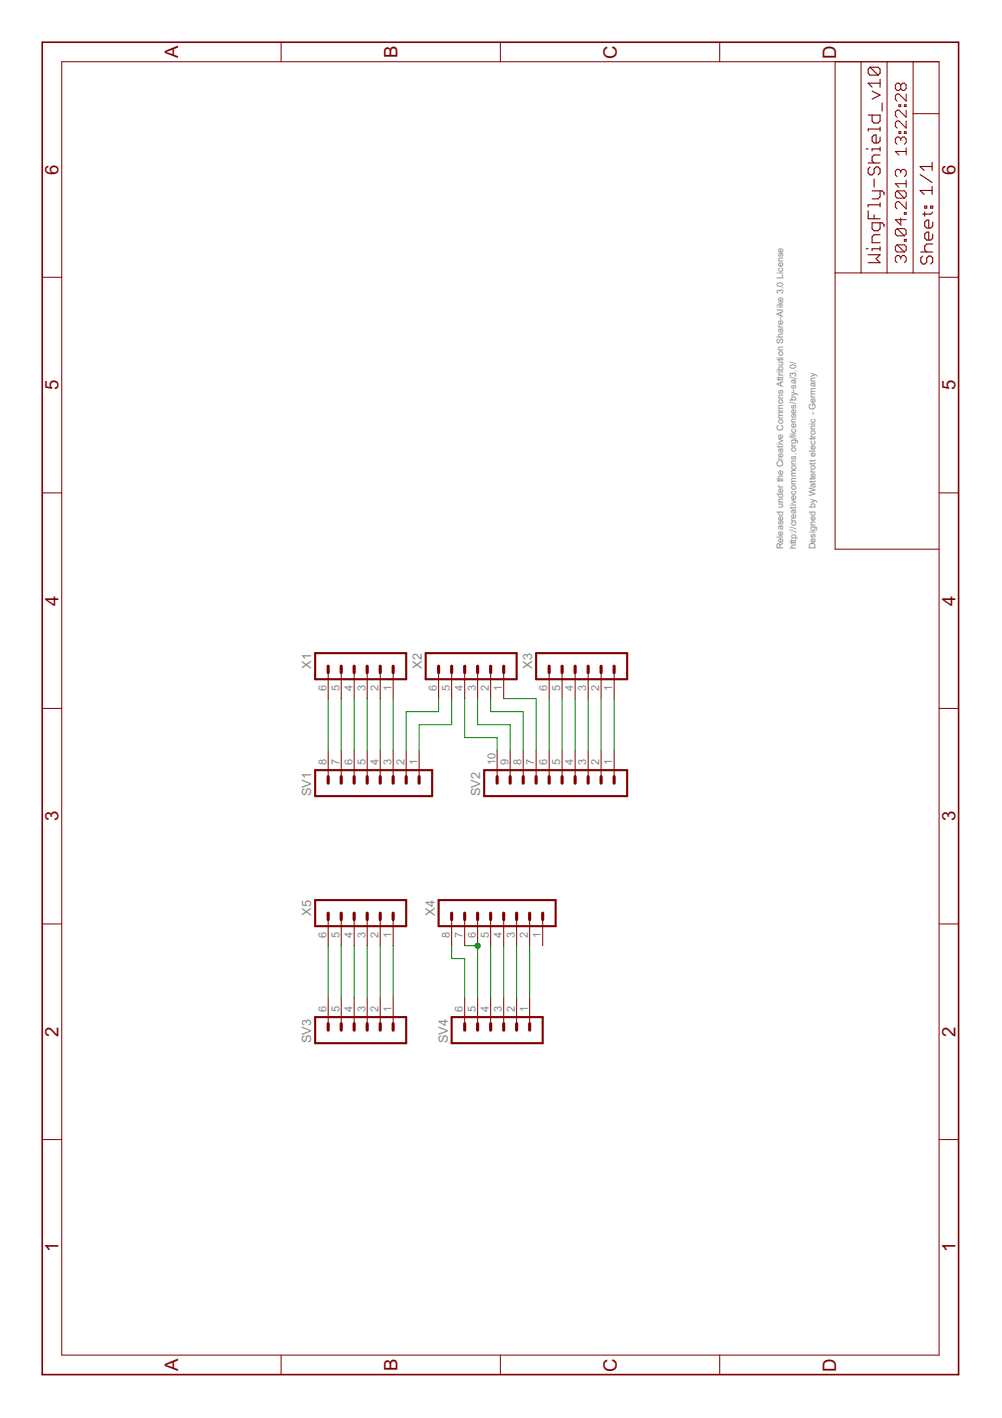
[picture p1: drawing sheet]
<svg xmlns="http://www.w3.org/2000/svg" width="210mm" height="297mm" viewBox="0 0 210 297" stroke-linecap="round" stroke-linejoin="round" font-family="sans-serif">
<path d="M66 136.8h19.1v5.5h-19.1zM89.2 136.8h19v5.5h-19zM112.3 136.8h19.1v5.5h-19.1zM66 161.3h24.5v5.5h-24.5zM101.4 161.3h30v5.5h-30zM66 188.6h19.1v5.4h-19.1zM91.9 188.6h24.5v5.4h-24.5zM66 213.1h19.1v5.4h-19.1zM94.6 213.1h19.1v5.4h-19.1z" fill="none" stroke="#800000" stroke-width=".44"/>
<g fill="none" stroke="#800000" stroke-width=".66">
<path d="M68.7 139.6v1.3M71.5 139.6v1.3M74.2 139.6v1.3M76.9 139.6v1.3M79.7 139.6v1.3M82.4 139.6v1.3M91.9 139.6v1.3M94.6 139.6v1.3M97.3 139.6v1.3M100.1 139.6v1.3M102.8 139.6v1.3M105.5 139.6v1.3"/>
<path d="M115 139.6v1.3M117.8 139.6v1.3M120.5 139.6v1.3M123.2 139.6v1.3M125.9 139.6v1.3M128.7 139.6v1.3M68.7 162.7v1.4M71.5 162.7v1.4M74.2 162.7v1.4M76.9 162.7v1.4M79.7 162.7v1.4M82.4 162.7v1.4"/>
<path d="M85.1 162.7v1.4M87.8 162.7v1.4M104.1 162.7v1.4M106.9 162.7v1.4M109.6 162.7v1.4M112.3 162.7v1.4M115 162.7v1.4M117.8 162.7v1.4M120.5 162.7v1.4M123.2 162.7v1.4M125.9 162.7v1.4M128.7 162.7v1.4"/>
<path d="M68.7 191.3v1.3M71.5 191.3v1.3M74.2 191.3v1.3M76.9 191.3v1.3M79.7 191.3v1.3M82.4 191.3v1.3M94.6 191.3v1.3M97.3 191.3v1.3M100.1 191.3v1.3M102.8 191.3v1.3M105.5 191.3v1.3M108.2 191.3v1.3"/>
<path d="M111 191.3v1.3M113.7 191.3v1.3M68.7 214.4v1.4M71.5 214.4v1.4M74.2 214.4v1.4M76.9 214.4v1.4M79.7 214.4v1.4M82.4 214.4v1.4M97.3 214.4v1.4M100.1 214.4v1.4M102.8 214.4v1.4M105.5 214.4v1.4"/>
<path d="M108.2 214.4v1.4M111 214.4v1.4"/>
</g>
<g fill="none" stroke="#800000" stroke-width=".21">
<path d="M12.9 12.9h183.8v271h-183.8zM58.9 8.8v4.1M104.8 8.8v4.1M150.8 8.8v4.1M174.9 12.9v102.1h21.8M180.4 12.9v44.3M185.8 12.9v44.3M188.7 17.8l-.4-.4h-.4l-.3 .4v.8l.3 .3h.4l.4-.3M188.7 17.8v.8M188.7 17.8l.4-.4h.3l.4 .4v.8l-.4 .3h-.3l-.4-.3M189.8 19.7v1.5l-1.5-1.5h-.4l-.3 .4v.7l.3 .4M191.3 12.9v44.3"/>
<path d="M187.9 40l-.3 .4v.7l.3 .4h1.5M187.9 40h1.5l.4 .4v.7l-.4 .4M187.9 40l1.5 1.5M188.3 21.9h.4v.4h-.4zM188.3 27.6h.4v.4h-.4zM188.7 29.1l-.4-.4h-.4l-.3 .4v.7l.3 .4M188.7 35.9l-.4-.4h-.4l-.3 .4v.7l.3 .4M188.7 29.1v.4M188.7 35.9v.3M188.7 29.1l.4-.4h.3l.4 .4v.7l-.4 .4M188.7 35.9l.4-.4h.3l.4 .4v.7l-.4 .4M189.4 21.9h.4v.4h-.4z"/>
<path d="M189.4 27.6h.4v.4h-.4zM189.8 23.1v1.5l-1.5-1.5h-.4l-.3 .4v.7l.3 .4M189.8 25.3v1.5l-1.5-1.5h-.4l-.3 .4v.8l.3 .3M189.8 31v1.5M189.8 37.7v1.5M189.8 38.5h-2.2l.7 .7M189.8 31.7h-2.2l.7 .8M191.3 23.8h5.4M8.8 58.1h4.1M174.9 57.2h21.8M187.9 47.9l-.3 .4v.7l.3 .4h1.5M187.9 51.3l-.3 .3v.8l.3 .4h1.5"/>
<path d="M187.9 47.9h1.5l.4 .4v.7l-.4 .4M187.9 51.3h1.5l.4 .3v.8l-.4 .4M187.9 51.3l1.5 1.5M187.9 47.9l1.5 1.5M188.7 53.9l-.4-.4h-.4l-.3 .4v.8l.3 .3M188.7 53.9l.4-.4h.3l.4 .4v.8l-.4 .3M188.7 45.6v1.5l-1.1-1.1h2.2M188.7 53.9v.4M189.4 44.5h.4v.4h-.4zM189.4 50.1h.4v.4h-.4zM189.8 42.2v1.6l-1.5-1.6h-.4l-.3 .4v.8l.3 .4M196.7 58.1h4.1"/>
<path d="M8.8 103.3h4.1M196.7 103.3h4.1M8.8 148.4h4.1M68.7 140.9v5.4M68.7 157.2v5.5M71.5 140.9v5.4M71.5 157.2v5.5M74.2 140.9v5.4M74.2 157.2v5.5M76.9 140.9v5.4M76.9 157.2v5.5M79.7 140.9v5.4"/>
<path d="M79.7 157.2v5.5M82.4 140.9v5.4M82.4 157.2v5.5M85.1 157.2v5.5M87.8 157.2v5.5M91.9 140.9v5.4M94.6 140.9v5.4M97.3 140.9v5.4M100.1 140.9v5.4M102.8 140.9v5.4M104.1 157.2v5.5M105.5 140.9v5.4"/>
<path d="M106.9 157.2v5.5M109.6 157.2v5.5M112.3 157.2v5.5M115 140.9v5.4M115 157.2v5.5M117.8 140.9v5.4M117.8 157.2v5.5M120.5 140.9v5.4M120.5 157.2v5.5M123.2 140.9v5.4M123.2 157.2v5.5M125.9 140.9v5.4"/>
<path d="M125.9 157.2v5.5M128.7 140.9v5.4M128.7 157.2v5.5M196.7 148.4h4.1M8.8 193.5h4.1M68.7 192.6v5.5M71.5 192.6v5.5M74.2 192.6v5.5M76.9 192.6v5.5M79.7 192.6v5.5M82.4 192.6v5.5M94.6 192.6v5.5"/>
<path d="M97.3 192.6v5.5M100.1 192.6v5.5M102.8 192.6v5.5M105.5 192.6v5.5M108.2 192.6v5.5M111 192.6v5.5M113.7 192.6v5.5M196.7 193.5h4.1M68.7 209v5.4M71.5 209v5.4M74.2 209v5.4M76.9 209v5.4"/>
<path d="M79.7 209v5.4M82.4 209v5.4M97.3 209v5.4M100.1 209v5.4M102.8 209v5.4M105.5 209v5.4M108.2 209v5.4M111 209v5.4M8.8 238.7h4.1M196.7 238.7h4.1M58.9 283.9v4.1M104.8 283.9v4.1"/>
<path d="M150.8 283.9v4.1"/>
</g>
<g fill="none" stroke="#800000" stroke-width=".23">
<path d="M182.3 14.1h1.6l.5 .4v.8l-.5 .4M182.3 14.1l-.4 .4v.8l.4 .4h1.6M182.3 14.1l1.6 1.6M182.7 19.1l1.7 .8-1.7 .9M184.4 16.6v1.6M184.4 17.4h-2.5l.8 .8M181.4 31.2h.5M181.9 24.1h2.5v1.3l-.5 .4h-.8l-.4-.4v-1.3M181.9 34.1h2.5M182.3 35l-.4 .4v.8l.4 .4h.4l.4-.4v-.8l.4-.4h.4l.5 .4v.8l-.5 .4M182.7 40h2.1l.4 .4v.4M183.1 37.5v1.7"/>
<path d="M184.4 28.7v.8l-.5 .5h-.8l-.4-.5v-.8l.4-.4h.4v1.7M184.4 31.2h-1.7v.4M184.4 32.5h-1.3l-.4 .4v.8l.4 .4M184.4 26.6v.9M184.4 30.8v.8M184.4 40v1.2l-.5 .5h-1.2M184.4 27h-2.5v.5M184.8 21.6v1.7M192.7 36.6l2.6 1.6M195.3 39.9h-2.6l.9 .8M195.3 34v1.7M195.3 39.1v1.6"/>
<path d="M195.3 34.9h-2.6l.9 .8M181.4 52.1h.5M181.9 53.4h2.5l-.9 .8 .9 .8h-2.5M181.9 44.2v1.6h2.5M183.1 45v.8M184.4 46.7v1.2l-.5 .4h-.8l-.4-.4v-1.2h2.1l.4 .4v.4M184.4 49.2h-1.3l-.4 .4v1.2h1.7M184.4 52.1h-1.7v.4M184.4 42.5v.8M184.4 51.7v.8M184.4 42.9h-2.5v.4M192.9 52.8h2.5"/>
<path d="M193.3 53.6l-.4 .4v.9l.4 .4h.4l.4-.4v-.9l.5-.4h.4l.4 .4v.9l-.4 .4M193.7 43.2h.4v.4h-.4zM193.7 44.4v.9M195 43.2h.4v.4h-.4zM195.4 46.5v.8l-.4 .5h-.9l-.4-.5v-.8l.4-.4h.5v1.7M195.4 49v.9l-.4 .4h-.9l-.4-.4v-.9l.4-.4h.5v1.7M195.4 51.1h-1.3l-.4 .4v.9l.4 .4M195.4 44.4l-.4 .5h-1.7"/>
</g>
<path d="M8.8 8.8h192v279.2h-192z" fill="none" stroke="#800000" stroke-width=".34"/>
<g fill="none" stroke="#008000" stroke-width=".21">
<path d="M68.7 146.3v10.9M71.5 146.3v10.9M74.2 146.3v10.9M76.9 146.3v10.9M79.7 146.3v10.9M82.4 146.3v10.9M91.9 146.3v2.8h-6.8v8.1M94.6 146.3v5.5h-6.8v5.4M97.3 146.3v8.2h6.8v2.7M100.1 146.3v5.5h6.8v5.4M102.8 146.3v2.8h6.8v8.1M105.5 146.3h6.8v10.9"/>
<path d="M115 146.3v10.9M117.8 146.3v10.9M120.5 146.3v10.9M123.2 146.3v10.9M125.9 146.3v10.9M128.7 146.3v10.9M68.7 198.1v10.9M71.5 198.1v10.9M74.2 198.1v10.9M76.9 198.1v10.9M79.7 198.1v10.9M82.4 198.1v10.9"/>
<path d="M94.6 198.1v2.7h2.7v8.2M97.3 198.1h2.8v10.9M102.8 198.1v10.9M105.5 198.1v10.9M108.2 198.1v10.9M111 198.1v10.9"/>
</g>
<circle cx="100.1" cy="198.1" r=".55" fill="#008000" stroke="#008000" stroke-width=".21"/>
<g font-size="4.4" fill="#800000">
<text x="37.3" y="12.2" transform="rotate(-90 37.3 12.2)">A</text>
<text x="83.2" y="12.2" transform="rotate(-90 83.2 12.2)">B</text>
<text x="129.2" y="12.3" transform="rotate(-90 129.2 12.3)">C</text>
<text x="175.1" y="12.3" transform="rotate(-90 175.1 12.3)">D</text>
<text x="12.3" y="36.6" transform="rotate(-90 12.3 36.6)">6</text>
<text x="200.2" y="36.6" transform="rotate(-90 200.2 36.6)">6</text>
<text x="12.3" y="81.7" transform="rotate(-90 12.3 81.7)">5</text>
<text x="200.2" y="81.7" transform="rotate(-90 200.2 81.7)">5</text>
<text x="12.3" y="126.9" transform="rotate(-90 12.3 126.9)">4</text>
<text x="200.2" y="126.9" transform="rotate(-90 200.2 126.9)">4</text>
<text x="12.3" y="172.1" transform="rotate(-90 12.3 172.1)">3</text>
<text x="200.2" y="172.1" transform="rotate(-90 200.2 172.1)">3</text>
<text x="12.3" y="217.2" transform="rotate(-90 12.3 217.2)">2</text>
<text x="200.2" y="217.2" transform="rotate(-90 200.2 217.2)">2</text>
<text x="12.3" y="262.4" transform="rotate(-90 12.3 262.4)">1</text>
<text x="200.2" y="262.4" transform="rotate(-90 200.2 262.4)">1</text>
<text x="37.3" y="287.2" transform="rotate(-90 37.3 287.2)">A</text>
<text x="83.2" y="287.2" transform="rotate(-90 83.2 287.2)">B</text>
<text x="129.2" y="287.3" transform="rotate(-90 129.2 287.3)">C</text>
<text x="175.1" y="287.3" transform="rotate(-90 175.1 287.3)">D</text>
</g>
<g font-size="3" fill="#808080">
<text x="65.2" y="140.1" transform="rotate(-90 65.2 140.1)">X1</text>
<text x="88.4" y="140.1" transform="rotate(-90 88.4 140.1)">X2</text>
<text x="111.5" y="140.1" transform="rotate(-90 111.5 140.1)">X3</text>
<text x="65.2" y="166.8" transform="rotate(-90 65.2 166.8)">SV1</text>
<text x="100.6" y="166.8" transform="rotate(-90 100.6 166.8)">SV2</text>
<text x="65.2" y="191.9" transform="rotate(-90 65.2 191.9)">X5</text>
<text x="91.1" y="191.9" transform="rotate(-90 91.1 191.9)">X4</text>
<text x="65.2" y="218.5" transform="rotate(-90 65.2 218.5)">SV3</text>
<text x="93.8" y="218.5" transform="rotate(-90 93.8 218.5)">SV4</text>
</g>
<g font-size="2.6" fill="#808080">
<text x="68.4" y="144.7" transform="rotate(-90 68.4 144.7)">6</text>
<text x="71.1" y="144.7" transform="rotate(-90 71.1 144.7)">5</text>
<text x="73.8" y="144.7" transform="rotate(-90 73.8 144.7)">4</text>
<text x="76.5" y="144.7" transform="rotate(-90 76.5 144.7)">3</text>
<text x="79.3" y="144.7" transform="rotate(-90 79.3 144.7)">2</text>
<text x="82" y="144.7" transform="rotate(-90 82 144.7)">1</text>
<text x="91.5" y="144.7" transform="rotate(-90 91.5 144.7)">6</text>
<text x="94.2" y="144.7" transform="rotate(-90 94.2 144.7)">5</text>
<text x="97" y="144.7" transform="rotate(-90 97 144.7)">4</text>
<text x="99.7" y="144.7" transform="rotate(-90 99.7 144.7)">3</text>
<text x="102.4" y="144.7" transform="rotate(-90 102.4 144.7)">2</text>
<text x="105.1" y="144.7" transform="rotate(-90 105.1 144.7)">1</text>
<text x="114.7" y="144.7" transform="rotate(-90 114.7 144.7)">6</text>
<text x="117.4" y="144.7" transform="rotate(-90 117.4 144.7)">5</text>
<text x="120.1" y="144.7" transform="rotate(-90 120.1 144.7)">4</text>
<text x="122.8" y="144.7" transform="rotate(-90 122.8 144.7)">3</text>
<text x="125.5" y="144.7" transform="rotate(-90 125.5 144.7)">2</text>
<text x="128.3" y="144.7" transform="rotate(-90 128.3 144.7)">1</text>
<text x="68.4" y="160.2" transform="rotate(-90 68.4 160.2)">8</text>
<text x="71.1" y="160.2" transform="rotate(-90 71.1 160.2)">7</text>
<text x="73.8" y="160.2" transform="rotate(-90 73.8 160.2)">6</text>
<text x="76.5" y="160.2" transform="rotate(-90 76.5 160.2)">5</text>
<text x="79.3" y="160.2" transform="rotate(-90 79.3 160.2)">4</text>
<text x="82" y="160.2" transform="rotate(-90 82 160.2)">3</text>
<text x="84.7" y="160.2" transform="rotate(-90 84.7 160.2)">2</text>
<text x="87.4" y="160.2" transform="rotate(-90 87.4 160.2)">1</text>
<text x="103.8" y="160.2" transform="rotate(-90 103.8 160.2)">10</text>
<text x="106.5" y="160.2" transform="rotate(-90 106.5 160.2)">9</text>
<text x="109.2" y="160.2" transform="rotate(-90 109.2 160.2)">8</text>
<text x="111.9" y="160.2" transform="rotate(-90 111.9 160.2)">7</text>
<text x="114.7" y="160.2" transform="rotate(-90 114.7 160.2)">6</text>
<text x="117.4" y="160.2" transform="rotate(-90 117.4 160.2)">5</text>
<text x="120.1" y="160.2" transform="rotate(-90 120.1 160.2)">4</text>
<text x="122.8" y="160.2" transform="rotate(-90 122.8 160.2)">3</text>
<text x="125.5" y="160.2" transform="rotate(-90 125.5 160.2)">2</text>
<text x="128.3" y="160.2" transform="rotate(-90 128.3 160.2)">1</text>
<text x="68.4" y="196.4" transform="rotate(-90 68.4 196.4)">6</text>
<text x="71.1" y="196.4" transform="rotate(-90 71.1 196.4)">5</text>
<text x="73.8" y="196.4" transform="rotate(-90 73.8 196.4)">4</text>
<text x="76.5" y="196.4" transform="rotate(-90 76.5 196.4)">3</text>
<text x="79.3" y="196.4" transform="rotate(-90 79.3 196.4)">2</text>
<text x="82" y="196.4" transform="rotate(-90 82 196.4)">1</text>
<text x="94.2" y="196.4" transform="rotate(-90 94.2 196.4)">8</text>
<text x="97" y="196.4" transform="rotate(-90 97 196.4)">7</text>
<text x="99.7" y="196.4" transform="rotate(-90 99.7 196.4)">6</text>
<text x="102.4" y="196.4" transform="rotate(-90 102.4 196.4)">5</text>
<text x="105.1" y="196.4" transform="rotate(-90 105.1 196.4)">4</text>
<text x="107.8" y="196.4" transform="rotate(-90 107.8 196.4)">3</text>
<text x="110.6" y="196.4" transform="rotate(-90 110.6 196.4)">2</text>
<text x="113.3" y="196.4" transform="rotate(-90 113.3 196.4)">1</text>
<text x="68.4" y="211.9" transform="rotate(-90 68.4 211.9)">6</text>
<text x="71.1" y="211.9" transform="rotate(-90 71.1 211.9)">5</text>
<text x="73.8" y="211.9" transform="rotate(-90 73.8 211.9)">4</text>
<text x="76.5" y="211.9" transform="rotate(-90 76.5 211.9)">3</text>
<text x="79.3" y="211.9" transform="rotate(-90 79.3 211.9)">2</text>
<text x="82" y="211.9" transform="rotate(-90 82 211.9)">1</text>
<text x="97" y="211.9" transform="rotate(-90 97 211.9)">6</text>
<text x="99.7" y="211.9" transform="rotate(-90 99.7 211.9)">5</text>
<text x="102.4" y="211.9" transform="rotate(-90 102.4 211.9)">4</text>
<text x="105.1" y="211.9" transform="rotate(-90 105.1 211.9)">3</text>
<text x="107.8" y="211.9" transform="rotate(-90 107.8 211.9)">2</text>
<text x="110.6" y="211.9" transform="rotate(-90 110.6 211.9)">1</text>
</g>
<g font-size="2.1" fill="#808080">
<text x="164" y="115" transform="rotate(-90 164 115)">Released under the Creative Commons Attribution Share-Alike 3.0 License</text>
<text x="166.8" y="115" transform="rotate(-90 166.8 115)">http://creativecommons.org/licenses/by-sa/3.0/</text>
<text x="170.9" y="115" transform="rotate(-90 170.9 115)">Designed by Watterott electronic - Germany</text>
</g>
</svg>
